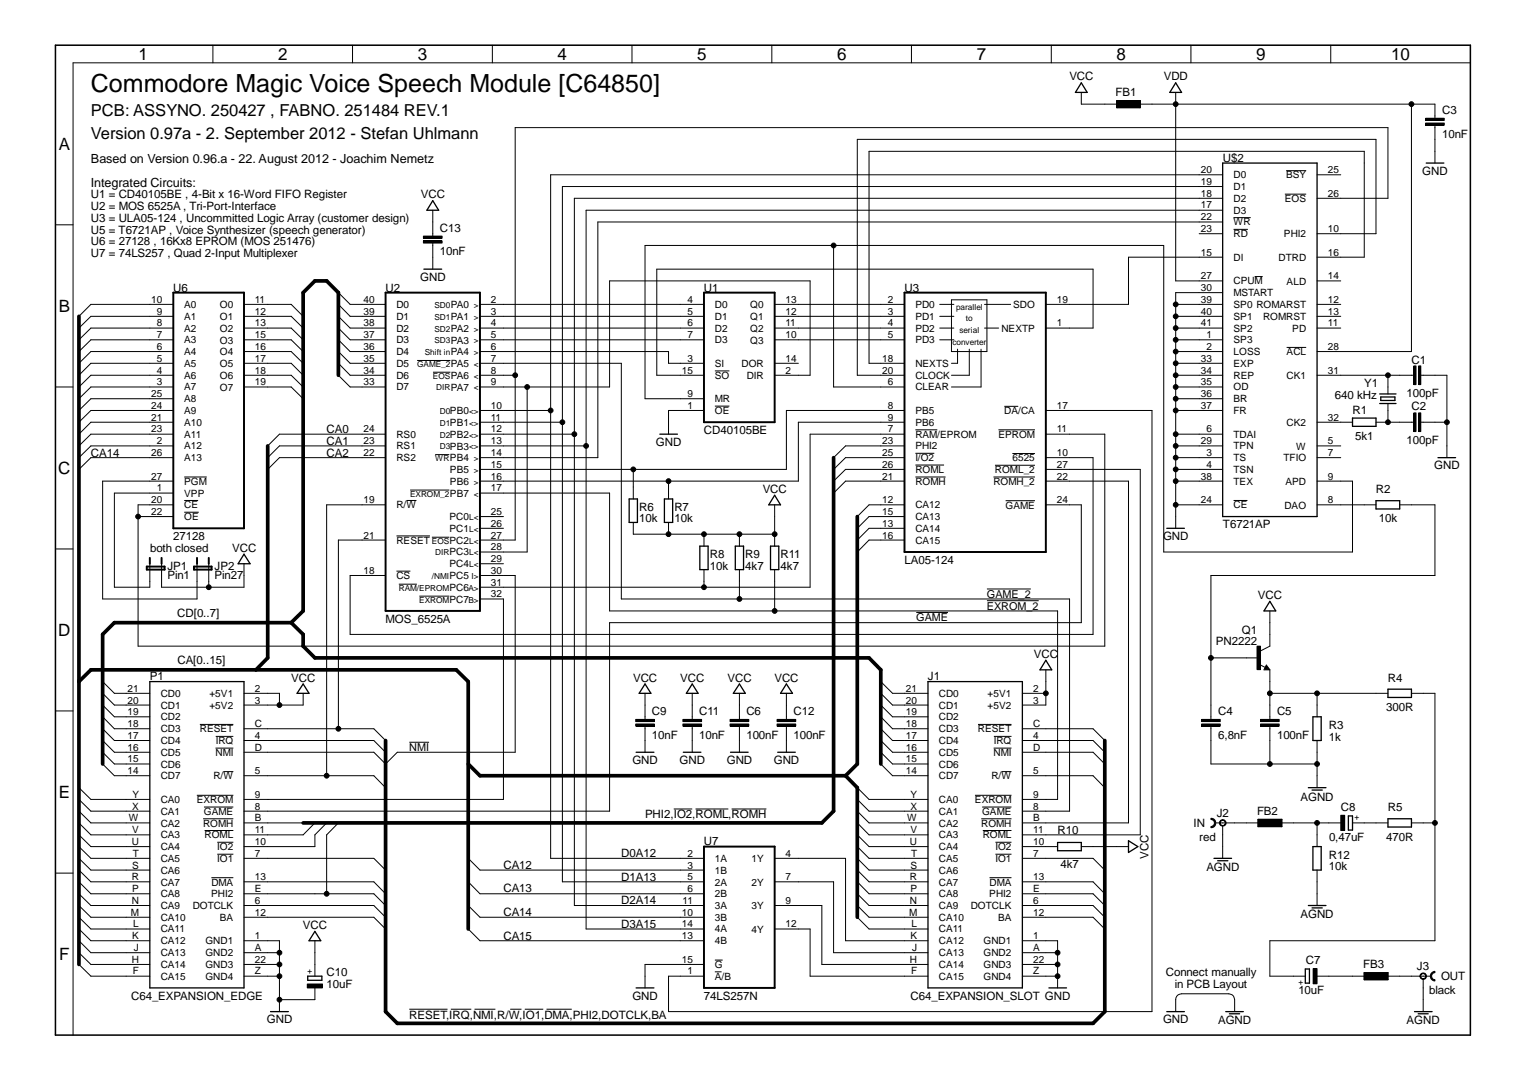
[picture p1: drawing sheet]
<svg xmlns="http://www.w3.org/2000/svg" width="297mm" height="210mm" viewBox="0 0 297 210" stroke-linecap="round" stroke-linejoin="round" font-family="sans-serif">
<g fill="none" stroke="#000" stroke-width=".19">
<path d="M41.4 8.8v3.4M68.6 8.8v3.4M95.8 8.8v3.4M123 8.8v3.4M150.2 8.8v3.4M177.4 8.8v3.4M204.6 8.8v3.4M210.5 18v2.3h6.9M217.4 19.6h4.6v1.4h-4.6zM228.9 18v36.7h9.1M231.8 8.8v3.4M259 8.8v3.4"/>
<path d="M286.2 12.2h-272v189.3M222 20.3h57.3v2.7M238 34h-130.8v133.1h29.8M238 36.3h-128.5v135.4h27.5M238 38.6h-126.2v137.7h25.2M250.1 37.8h4.2M250.4 33.2h3.9M256.4 38.6h13.8v-13.7h-169.9v80.3h-6.9M256.4 34h4.6M274.7 20.3v48.2h-18.3M277.5 24h3.6v.4h-3.6zM277.5 23h3.6v.5h-3.6z"/>
<path d="M279.3 24.4v7.3M10.8 43.8h3.4M33.7 59.3h-16l-2.3 2.3M47.5 59.3h9.2l2.3 2.3M65.9 57l2.3 2.3h6.9M65.9 59.3l2.3 2.3h6.9M82.4 46.9h3.7v.4h-3.7zM82.4 46h3.7v.4h-3.7zM84.2 40.9v5.1M84.2 47.3v5.1M93.4 59.3h43.6M150.8 59.3h25.3"/>
<path d="M162.3 47.8v27.6h13.8M182.9 59.3h2.8M185.2 58.4h6.9v10.1h-6.9zM191.6 59.3h5.1M228.9 59.3h9.1M233.4 45.5h4.6M238 50.1h-18.3v9.2h-16.1M238 40.9h-123.9v140h22.9M238 43.2h-121.6v45.9h-23M238 57h-9.1v45.9M240.1 42.4h3.4M240.1 44.7h2.8"/>
<path d="M244.2 53.8h1.6M256.4 50.1h9.2v-20.6h-96.4v41.2h6.9M256.4 59.3h4.6M256.4 45.5h11.4v-18.4h-100.9v46h9.2M256.4 54.7h4.6M10.8 75.4h3.4M33.7 75.4h-16l-2.3 2.2M33.7 70.7h-16l-2.3 2.4M33.7 61.6h-16l-2.3 2.3M33.7 63.9h-16l-2.3 2.3M33.7 66.2h-16l-2.3 2.3M33.7 77.6h-16l-2.3 2.3"/>
<path d="M33.7 73.1h-16l-2.3 2.3M33.7 79.9h-16l-2.3 2.3M33.7 68.5h-16l-2.3 2.2M47.5 75.4h9.2l2.3 2.2M47.5 70.7h9.2l2.3 2.4M47.5 61.6h9.2l2.3 2.3M47.5 63.9h9.2l2.3 2.3M47.5 66.2h9.2l2.3 2.3M47.5 73.1h9.2l2.3 2.3M47.5 68.5h9.2l2.3 2.2M65.9 73.1l2.3 2.3h6.9M65.9 68.5l2.3 2.2h6.9"/>
<path d="M65.9 61.6l2.3 2.3h6.9M65.9 63.9l2.3 2.3h6.9M65.9 70.7l2.3 2.4h6.9M65.9 66.2l2.3 2.3h6.9M81.2 70.2h6.5M84.3 72.5h3.4M93.4 70.7h27.5v45.9h87.3v41.3h-9.2M93.4 68.5h36.7v2.2h6.9M93.4 61.6h43.6M93.4 63.9h43.6M93.4 66.2h43.6M93.4 73.1h6.9"/>
<path d="M93.4 79.9h13.8M102.6 75.4v32.1h-9.2M137 77.6h-11.4v-29.8h100.9v59.7h36.8v-13.8h-6.9M137 79.9h-6.9v4.6M139.1 72.2h2.9M139.1 79.1h2.9M150.8 73.1h6.9v-18.4h-39v20.7h-25.3M150.8 70.7h4.6M150.8 61.6h25.3M150.8 63.9h25.3M150.8 66.2h25.3M176.1 79.9h-23v11.5h-59.7"/>
<path d="M182.9 61.6h2.8M182.9 63.9h2.8M182.9 66.2h2.8M186.4 68v2.7h-1.2M188.7 68v5.1h-3.5M191 68v7.4h-5.8M191.6 63.9h2.8M195.5 79.1h2.7M203.6 63.9h9.2v-11.5h-85v20.7h9.2M203.6 79.9h20.6v117.1h-94.1v-6.9h6.9M228.9 75.4h9.1M228.9 70.7h9.1"/>
<path d="M228.9 61.6h9.1M228.9 63.9h9.1M228.9 66.2h9.1M228.9 77.6h9.1M228.9 73.1h9.1M228.9 79.9h9.1M228.9 68.5h9.1M250.4 67.6h3.9M256.4 61.6h4.6M256.4 63.9h4.6M256.4 73.1h18.8M270.2 73.1v3.6"/>
<path d="M270.2 78.6v3.6M275.2 71.2h.4v3.7h-.4zM276.1 71.2h.5v3.7h-.5zM276.6 73.1h5v16M33.7 82.2h-16l-2.3 2.3M33.7 84.5h-16l-2.3 2.3M33.7 86.8h-16l-2.3 2.3M33.7 89.1h-16l-2.3 2.3M33.7 93.7h-13.7v22.9h18.4v-6.8M33.7 96h-11.4v18.3h6.9v-4.5M35.9 97.5h2.7M35.9 92.9h4.4"/>
<path d="M35.9 99.7h2.8M75.1 84.5h-20.7l-2.3 2.3M75.1 86.8h-20.7l-2.3 2.3M75.1 89.1h-20.7l-2.3 2.3M75.1 98.3h-11.5v52.7M79.1 97.5h2M79.8 95.4h7.7M84.7 88.5h2.8M93.4 82.2h16.1M93.4 84.5h18.4M93.4 86.8h20.7M93.4 96h25.3v23h87.2v36.7h-6.9"/>
<path d="M123.3 91.4v5.8M130.1 93.7v3.5M150.8 98.3v8M176.1 82.2h-20.7v11.5h-62M176.1 84.5h-18.4v29.8h-64.3M176.1 86.8h-11.5l-2.3 2.3M176.1 89.1h-11.5l-2.3 2.3M176.1 91.4h-11.5l-2.3 2.3M176.1 93.7h-11.5l-2.3 2.3M176.1 98.3h-6.9l-2.3 2.3M178.2 90.6h5.6M178.2 83.7h4.3"/>
<path d="M178.2 88.3h3.7M178.2 92.9h5.9M193.4 92.9h8.1M193.7 90.6h7.8M194.3 83.7h7.2M195.7 97.5h5.8M197.1 88.3h4.4M203.6 89.1h9.2v34.4h-144.6v-11.4h6.9M203.6 84.5h11.5v41.3h-188.2v-27.5h6.8M203.6 91.4h18.4v71.2h-23M203.6 93.7h16.1v66.5h-20.7M203.6 98.3h6.9v22.9h-91.8v36.7h-71.2"/>
<path d="M228.9 84.5h9.1M228.9 86.8h9.1M228.9 89.1h9.1M228.9 91.4h9.1M228.9 93.7h9.1M228.9 98.3h9.1M240.1 97.5h2.7M256.4 82.2h6.9M256.4 86.8h4.6M256.4 89.1h4.6M256.4 98.3h11.4M267.8 82.2h7.4"/>
<path d="M272.5 98.3h6.8v13.8h-43.6v27.9M275.2 80.4h.4v3.6h-.4zM276.1 80.4h.5v3.6h-.5zM276.6 82.2h5M10.8 106.9h3.4M26.9 100.6h6.8M31.5 109.8v4.5h16v-4.5M40.6 109.8v4.5M75.1 105.2h-9.2v36.7M77.2 111.2h2.7M77.2 104.4h6.5M77.6 113.8h3.5"/>
<path d="M81.6 116.1h5.9M84.1 104.6h3.4M93.4 112.1h6.9v34.4h-23l-2.2 2.3-2.3-2.3h-25.3M93.4 100.6h4.6M93.4 102.9h4.6M93.4 109.8h4.6M93.4 116.6h4.6v39.1h-50.5M123.3 101.7v2.3h27.5M130.1 101.7v2.3M137 104v2.3M137 110.9v3.4M143.9 104v2.3"/>
<path d="M143.9 110.9v5.7M150.8 110.9v8.1M176.1 100.6h-6.9l-2.3 2.3M176.1 102.9h-6.9l-2.3 2.3M176.1 105.2h-6.9l-2.3 2.3M178.3 119.3h6.2M192.1 114.7h8.6M192.1 117h10.1M247.2 119v6.8l-1.8 .9M10.8 138.4h3.4M20 139.6l2.3 2.3h6.9M20 137.3l2.3 2.3h6.9"/>
<path d="M20 135l2.3 2.3h6.9M20 132.7l2.3 2.3h6.9M47.5 135h6.9v2.3M59 135v2.3h-11.5M125.6 135v5M134.7 135v5M143.9 135v5M153.1 135v5M171.4 139.6l2.3 2.3h6.9M171.4 137.3l2.3 2.3h6.9M171.4 135l2.3 2.3h6.9M171.4 132.7l2.3 2.3h6.9"/>
<path d="M199 135h4.6M203.6 130.4v6.9h-4.6M235.7 128.1h9.2M244.7 125.8h.7v4.6h-.7zM245.2 129.4l1.1 .6M246.5 129.5l.7 .9h-1.2zM247.2 135h23M247.2 130.4v9.6M256.4 135v4.6M274.7 135h4.6v48.2h-32.1v6.9h6.9M15.4 157.9l2.3 2.3h11.5M15.4 155.7l2.3 2.2h11.5"/>
<path d="M15.4 153.4l2.3 2.3h11.5M20 148.8l2.3 2.2h6.9M20 146.5l2.3 2.3h6.9M20 144.2l2.3 2.3h6.9M20 141.9l2.3 2.3h6.9M38.3 154.9h7.1M38.9 141.1h6.5M39.5 159.4h5.9M39.7 157.1h5.7M41.9 145.7h3.5M42 143.4h3.4M43.5 150.2h1.9"/>
<path d="M47.5 151h25.3l2.3 2.4M47.5 144.2h25.3l2.3 2.3M47.5 141.9h25.3l2.3 2.3M79.7 144.5h3.8M123.7 141h3.7v.4h-3.7zM123.7 140.1h3.7v.4h-3.7zM125.6 141.4v5.1M131.1 157.5h3.6M132.9 141h3.7v.4h-3.7zM132.9 140.1h3.7v.4h-3.7zM134.7 141.4v5.1M135.4 157.5h6.4"/>
<path d="M142.1 141h3.7v.4h-3.7zM142.1 140.1h3.7v.4h-3.7zM142.4 157.5h6.8M143.9 141.4v5.1M151.3 141h3.6v.4h-3.6zM151.3 140.1h3.6v.4h-3.6zM153.1 141.4v5.1M166.9 157.9l2.3 2.3h11.4M166.9 155.7l2.3 2.2h11.4M166.9 153.4l2.3 2.3h11.4M171.4 148.8l2.3 2.2h6.9M171.4 146.5l2.3 2.3h6.9"/>
<path d="M171.4 144.2l2.3 2.3h6.9M171.4 141.9l2.3 2.3h6.9M189.8 154.9h7.1M190.4 141.1h6.5M191 159.4h5.9M191.2 157.1h5.7M193.4 145.7h3.5M193.5 143.4h3.4M194.9 150.2h2M199 151h13.8l2.3 2.4M199 146.5h13.8l2.3 2.3M199 144.2h13.8l2.3 2.3"/>
<path d="M199 141.9h13.8l2.3 2.3M233.9 141h3.6v.4h-3.6zM233.9 140.1h3.6v.4h-3.6zM235.7 159.3a.91 .91 0 0 1 1 1 .91 .91 0 0 1-1 .9v-.2a.7 .7 0 0 0 .7-.7 .7 .7 0 0 0-.7-.7zM235.7 141.4v7.4h20.7M237.4 159.9a.66 .66 0 0 1 1.1-.1 .66 .66 0 0 1-.3 1.1 .66 .66 0 0 1-.8-.7h.1a.5 .5 0 0 1 .7-.5 .5 .5 0 0 1 .3 .8 .52 .52 0 0 1-.9 0l-.1-.3h-.1zM244.9 159.6h4.6v1.3h-4.6zM245.4 141h3.6v.4h-3.6zM245.4 140.1h3.6v.4h-3.6zM247.2 141.4v7.4M256.4 144.2v9.2M261 158.7h.7v3h-.7z"/>
<path d="M10.8 170h3.4M15.4 164.8l2.3 2.3h11.5M15.4 167.1l2.3 2.3h11.5M15.4 169.4l2.3 2.3h11.5M15.4 171.7l2.3 2.3h11.5M15.4 174l2.3 2.3h11.5M15.4 176.3l2.3 2.3h11.5M15.4 178.6l2.3 2.3h11.5M15.4 162.6l2.3 2.2h11.5M15.4 160.2l2.3 2.4h11.5M39.8 161.7h5.6M41.1 170.9h4.3"/>
<path d="M42.3 164h3.1M42.3 166.3h3.1M47.5 167.1h25.3l2.3 2.3M47.5 171.7h25.3l2.3 2.3M47.5 174h25.3l2.3 2.3M47.5 176.3h25.3l2.3 2.3M47.5 178.6h25.3l2.3 2.3M47.5 160.2h11.5M61.3 160.2l-2.3 2.4h-11.5M63.6 160.2l-2.3 2.4v2.2h-13.8M65.9 160.2l-2.3 2.4v11.4M91.1 167.1l2.3 2.3h43.6"/>
<path d="M91.1 171.7l2.3 2.3h43.6M91.1 176.3l2.3 2.3h43.6M150.8 167.1h13.8v16.1h16M150.8 171.7h11.5v13.8h18.3M150.8 176.3h9.2v11.5h20.6M166.9 164.8l2.3 2.3h11.4M166.9 167.1l2.3 2.3h11.4M166.9 169.4l2.3 2.3h11.4M166.9 171.7l2.3 2.3h11.4M166.9 174l2.3 2.3h11.4M166.9 176.3l2.3 2.3h11.4M166.9 178.6l2.3 2.3h11.4"/>
<path d="M166.9 162.6l2.3 2.2h11.4M166.9 160.2l2.3 2.4h11.4M191.3 161.7h5.6M192.6 170.9h4.3M193.8 164h3.1M193.8 166.3h3.1M199 167.1h13.8l2.3 2.3M199 171.7h13.8l2.3 2.3M199 174h13.8l2.3 2.3M199 176.3h13.8l2.3 2.3M199 178.6h13.8l2.3 2.3M199 164.8h6.9"/>
<path d="M210.5 164.8h9.2M236.6 160.2h8.3M238 160.8v6.3M249.5 160.2h11.5M256.4 160.2v4.6M256.4 169.4v6.9M263.3 160.2h6.9M274.7 160.2h4.6M15.4 187.8l2.3 2.3h11.5M15.4 180.9l2.3 2.3h11.5M15.4 185.5l2.3 2.3h11.5M15.4 183.2l2.3 2.3h11.5"/>
<path d="M47.5 190.1h6.9M47.5 183.2h6.9v13.8M47.5 187.8h6.9M47.5 185.5h6.9M59.8 191.6h3v.8h-3zM61.3 183.2v6.9M61.3 192.4v2.2h-6.9M79.7 196.5h7.4M87.8 196.5h3.9M91.1 180.9l2.3 2.3h43.6M92.4 196.5h4M99.3 196.5h2.2"/>
<path d="M102.1 196.5h3.6M106.4 196.5h4.9M137 187.8h-11.4v4.6M139.1 189.2h1.4M139.1 186.9h1.6M150.8 180.9h6.9v9.2h22.9M199 190.1h6.9M199 183.2h6.9v9.2M199 187.8h6.9M199 185.5h6.9M228.9 197v-2.4a1.12 1.12 0 0 1 1.1-1.1h9.2a1.12 1.12 0 0 1 1.1 1.1v2.4M255.6 188.6h.8v3h-.8z"/>
<path d="M256.4 190.1h9.2M265.6 189.4h4.5v1.4h-4.5zM270.2 190.1h8.2M276.5 189.7a.64 .64 0 0 1 1-.1 .64 .64 0 0 1-.2 1 .64 .64 0 0 1-.9-.5h.1a.49 .49 0 0 1 .7-.5 .49 .49 0 0 1 .2 .7 .49 .49 0 0 1-.8 0l-.1-.2h-.1zM277 190.7v6.3M278.6 189.6l.5-.5h.2v.3a.68 .68 0 0 0-.6 .7 .68 .68 0 0 0 .6 .7v.2a.93 .93 0 0 1-.7-1.4z"/>
<circle cx="228.9" cy="20.3" r=".46"/>
<circle cx="274.7" cy="20.3" r=".46"/>
<circle cx="162.3" cy="47.8" r=".46"/>
<circle cx="228.9" cy="59.3" r=".46"/>
<circle cx="100.3" cy="73.1" r=".47"/>
<circle cx="102.6" cy="75.4" r=".46"/>
<circle cx="107.2" cy="79.9" r=".46"/>
<circle cx="228.9" cy="73.1" r=".46"/>
<circle cx="228.9" cy="61.6" r=".46"/>
<circle cx="228.9" cy="75.4" r=".46"/>
<circle cx="228.9" cy="70.7" r=".46"/>
<circle cx="228.9" cy="79.9" r=".46"/>
<circle cx="228.9" cy="66.2" r=".46"/>
<circle cx="228.9" cy="63.9" r=".46"/>
<circle cx="228.9" cy="77.6" r=".46"/>
<circle cx="228.9" cy="68.5" r=".46"/>
<circle cx="270.2" cy="73.1" r=".47"/>
<circle cx="109.5" cy="82.2" r=".46"/>
<circle cx="111.8" cy="84.5" r=".46"/>
<circle cx="114.1" cy="86.8" r=".47"/>
<circle cx="123.3" cy="91.4" r=".46"/>
<circle cx="130.1" cy="93.7" r=".46"/>
<circle cx="228.9" cy="86.8" r=".46"/>
<circle cx="228.9" cy="89.1" r=".46"/>
<circle cx="228.9" cy="93.7" r=".46"/>
<circle cx="228.9" cy="84.5" r=".46"/>
<circle cx="228.9" cy="98.3" r=".46"/>
<circle cx="228.9" cy="91.4" r=".46"/>
<circle cx="270.2" cy="82.2" r=".46"/>
<circle cx="281.6" cy="82.2" r=".46"/>
<circle cx="26.9" cy="100.6" r=".47"/>
<circle cx="40.6" cy="114.3" r=".47"/>
<circle cx="130.1" cy="104" r=".46"/>
<circle cx="137" cy="114.3" r=".47"/>
<circle cx="137" cy="104" r=".46"/>
<circle cx="143.9" cy="116.6" r=".46"/>
<circle cx="143.9" cy="104" r=".46"/>
<circle cx="150.8" cy="104" r=".46"/>
<circle cx="150.8" cy="119" r=".46"/>
<circle cx="54.4" cy="137.3" r=".46"/>
<circle cx="203.6" cy="135" r=".46"/>
<circle cx="235.7" cy="128.1" r=".47"/>
<circle cx="247.2" cy="135" r=".46"/>
<circle cx="256.4" cy="135" r=".46"/>
<circle cx="63.6" cy="151" r=".46"/>
<circle cx="65.9" cy="141.9" r=".46"/>
<circle cx="247.2" cy="148.8" r=".46"/>
<circle cx="256.4" cy="148.8" r=".46"/>
<circle cx="63.6" cy="174" r=".46"/>
<circle cx="256.4" cy="160.2" r=".46"/>
<circle cx="279.3" cy="160.2" r=".46"/>
<circle cx="54.4" cy="194.6" r=".46"/>
<circle cx="54.4" cy="185.5" r=".46"/>
<circle cx="54.4" cy="187.8" r=".46"/>
<circle cx="54.4" cy="190.1" r=".46"/>
<circle cx="205.9" cy="185.5" r=".46"/>
<circle cx="205.9" cy="187.8" r=".46"/>
<circle cx="205.9" cy="190.1" r=".46"/>
</g>
<path d="M10.8 8.8h275.4v192.7h-275.4z" fill="none" stroke="#000" stroke-width=".3"/>
<g fill="none" stroke="#000" stroke-width=".25">
<path d="M210.5 16.1l1.1 1.9h-2.3zM217.4 19.6h4.6v1.4h-4.6zM228.9 16.1l1.1 1.9h-2.3zM84.2 39.1l1.2 1.8h-2.3zM238 31.7h18.4v68.9h-18.4zM277.6 31.7h3.4M82.5 52.4h3.5M268.6 76.7h3.1M268.6 78.6h3.1M268.8 77.3h2.7v.7h-2.7zM122.5 97.2h1.6v4.5h-1.6zM128.4 84.5h3.5"/>
<path d="M129.3 97.2h1.6v4.5h-1.6zM150.8 96.4l1.1 1.9h-2.3zM263.3 81.4h4.5v1.6h-4.5zM267.8 97.5h4.7v1.6h-4.7zM279.9 89.1h3.4M47.5 107.9l1.2 1.9h-2.3zM136.2 106.3h1.6v4.6h-1.6zM143.1 106.3h1.6v4.6h-1.6zM150 106.3h1.6v4.6h-1.6zM227.1 102.9h3.4M247.2 117.1l1.1 1.9h-2.3zM29.2 132.7h18.3v59.7h-18.3z"/>
<path d="M59 133.2l1.2 1.8h-2.4zM125.6 133.2l1.1 1.8h-2.3zM134.7 133.2l1.2 1.8h-2.3zM143.9 133.2l1.2 1.8h-2.4zM153.1 133.2l1.2 1.8h-2.4zM180.6 132.7h18.4v59.7h-18.4zM203.6 128.6l1.1 1.8h-2.3zM246.5 130l.1 .2h-.3l.2-.5 .5 .6h-.7M255.6 139.6h1.6v4.6h-1.6zM270.2 134.2h4.5v1.6h-4.5zM123.8 146.5h3.5M133 146.5h3.4"/>
<path d="M142.2 146.5h3.4M151.4 146.5h3.4M244.9 159.6h4.6v1.4h-4.6zM254.7 153.4h3.4M255.4 153.8h2M262.5 158.9h.8v2.7h-.8zM270.2 159.4h4.5v1.6h-4.5zM205.9 164h4.6v1.6h-4.6zM219.7 163.7l1.8 1.1-1.8 1.2zM236.3 167.1h3.4M237 167.6h2M254.7 176.3h3.4"/>
<path d="M255.4 176.8h2M255.6 164.8h1.6v4.6h-1.6zM52.7 197h3.4M59.9 190.1h2.8v.8h-2.8zM61.3 181.4l1.1 1.8h-2.2zM123.8 192.4h3.5M204.2 192.4h3.4M227.1 197h3.4M238.6 197h3.4M239.3 197.4h2M254.1 188.7h.8v2.7h-.8zM265.6 189.4h4.6v1.4h-4.6z"/>
<path d="M275.3 197h3.5M276.1 197.4h1.9"/>
</g>
<path d="M33.7 57h13.8v45.9h-13.8zM75.1 57h18.3v62h-18.3zM137 57h13.8v25.2h-13.8zM176.1 57h27.5v50.5h-27.5zM28.6 110.3h3.4v.6h-3.4zM29.2 108.6v1.2M31.5 108.6v1.2M37.8 110.3h3.4v.6h-3.4zM38.4 108.6v1.2M40.6 108.6v1.2M137 164.8h13.8v27.6h-13.8z" fill="none" stroke="#000" stroke-width=".38"/>
<g fill="#000">
<path d="M217.4 19.6h4.6v1.4h-4.6z" fill-rule="evenodd"/>
<path d="M244.7 125.8h.7v4.6h-.7z" fill-rule="evenodd"/>
<path d="M244.9 159.6h4.6v1.3h-4.6z" fill-rule="evenodd"/>
<path d="M261 158.7h.7v3h-.7z" fill-rule="evenodd"/>
<path d="M235.7 159.3a.91 .91 0 0 1 1 1 .91 .91 0 0 1-1 .9v-.2a.7 .7 0 0 0 .7-.7 .7 .7 0 0 0-.7-.7z" fill-rule="evenodd"/>
<path d="M237.4 159.9a.66 .66 0 0 1 1.1-.1 .66 .66 0 0 1-.3 1.1 .66 .66 0 0 1-.8-.7h.1a.5 .5 0 0 1 .7-.5 .5 .5 0 0 1 .3 .8 .52 .52 0 0 1-.9 0l-.1-.3h-.1z" fill-rule="evenodd"/>
<path d="M59.8 191.6h3v.8h-3z" fill-rule="evenodd"/>
<path d="M255.6 188.6h.8v3h-.8z" fill-rule="evenodd"/>
<path d="M265.6 189.4h4.5v1.4h-4.5z" fill-rule="evenodd"/>
<path d="M276.5 189.7a.64 .64 0 0 1 1-.1 .64 .64 0 0 1-.2 1 .64 .64 0 0 1-.9-.5h.1a.49 .49 0 0 1 .7-.5 .49 .49 0 0 1 .2 .7 .49 .49 0 0 1-.8 0l-.1-.2h-.1z" fill-rule="evenodd"/>
<path d="M278.6 189.6l.5-.5h.2v.3a.68 .68 0 0 0-.6 .7 .68 .68 0 0 0 .6 .7v.2a.93 .93 0 0 1-.7-1.4z" fill-rule="evenodd"/>
<circle cx="228.9" cy="20.3" r=".46"/>
<circle cx="274.7" cy="20.3" r=".46"/>
<circle cx="162.3" cy="47.8" r=".46"/>
<circle cx="228.9" cy="59.3" r=".46"/>
<circle cx="100.3" cy="73.1" r=".47"/>
<circle cx="102.6" cy="75.4" r=".46"/>
<circle cx="107.2" cy="79.9" r=".46"/>
<circle cx="228.9" cy="73.1" r=".46"/>
<circle cx="228.9" cy="61.6" r=".46"/>
<circle cx="228.9" cy="75.4" r=".46"/>
<circle cx="228.9" cy="70.7" r=".46"/>
<circle cx="228.9" cy="79.9" r=".46"/>
<circle cx="228.9" cy="66.2" r=".46"/>
<circle cx="228.9" cy="63.9" r=".46"/>
<circle cx="228.9" cy="77.6" r=".46"/>
<circle cx="228.9" cy="68.5" r=".46"/>
<circle cx="270.2" cy="73.1" r=".47"/>
<circle cx="109.5" cy="82.2" r=".46"/>
<circle cx="111.8" cy="84.5" r=".46"/>
<circle cx="114.1" cy="86.8" r=".47"/>
<circle cx="123.3" cy="91.4" r=".46"/>
<circle cx="130.1" cy="93.7" r=".46"/>
<circle cx="228.9" cy="86.8" r=".46"/>
<circle cx="228.9" cy="89.1" r=".46"/>
<circle cx="228.9" cy="93.7" r=".46"/>
<circle cx="228.9" cy="84.5" r=".46"/>
<circle cx="228.9" cy="98.3" r=".46"/>
<circle cx="228.9" cy="91.4" r=".46"/>
<circle cx="270.2" cy="82.2" r=".46"/>
<circle cx="281.6" cy="82.2" r=".46"/>
<circle cx="26.9" cy="100.6" r=".47"/>
<circle cx="40.6" cy="114.3" r=".47"/>
<circle cx="130.1" cy="104" r=".46"/>
<circle cx="137" cy="114.3" r=".47"/>
<circle cx="137" cy="104" r=".46"/>
<circle cx="143.9" cy="116.6" r=".46"/>
<circle cx="143.9" cy="104" r=".46"/>
<circle cx="150.8" cy="104" r=".46"/>
<circle cx="150.8" cy="119" r=".46"/>
<circle cx="54.4" cy="137.3" r=".46"/>
<circle cx="203.6" cy="135" r=".46"/>
<circle cx="235.7" cy="128.1" r=".47"/>
<circle cx="247.2" cy="135" r=".46"/>
<circle cx="256.4" cy="135" r=".46"/>
<circle cx="63.6" cy="151" r=".46"/>
<circle cx="65.9" cy="141.9" r=".46"/>
<circle cx="247.2" cy="148.8" r=".46"/>
<circle cx="256.4" cy="148.8" r=".46"/>
<circle cx="63.6" cy="174" r=".46"/>
<circle cx="256.4" cy="160.2" r=".46"/>
<circle cx="279.3" cy="160.2" r=".46"/>
<circle cx="54.4" cy="194.6" r=".46"/>
<circle cx="54.4" cy="185.5" r=".46"/>
<circle cx="54.4" cy="187.8" r=".46"/>
<circle cx="54.4" cy="190.1" r=".46"/>
<circle cx="205.9" cy="185.5" r=".46"/>
<circle cx="205.9" cy="187.8" r=".46"/>
<circle cx="205.9" cy="190.1" r=".46"/>
</g>
<g fill="none" stroke="#000" stroke-width=".42">
<path d="M277.5 24.2h3.6M277.5 23.2h3.6M82.4 47.1h3.7M82.4 46.2h3.7M275.4 71.2v3.7M276.3 71.2v3.7M275.4 80.4v3.6M276.3 80.4v3.6M123.7 141.2h3.7M123.7 140.3h3.7M132.9 141.2h3.7M132.9 140.3h3.7"/>
<path d="M142.1 141.2h3.7M142.1 140.3h3.7M151.3 141.2h3.6M151.3 140.3h3.6M233.9 141.2h3.6M233.9 140.3h3.6M245.4 141.2h3.6M245.4 140.3h3.6"/>
</g>
<path d="M15.4 61.6v126.2M65.9 73.1v-16.1l-2.3-2.3h-2.3l-2.3 2.3v62l-2.3 2.2M52.1 86.8v41.3l-2.3 2.3M162.3 89.1v68.8l-2.3 2.3h-101M166.9 100.6v48.2l-2.3 2.2M15.4 132.7l2.3-2.3h71.1l2.3 2.3v48.2M56.7 121.2l2.3 2.3v2.3l2.3 2.3h107.9l2.2 2.3v18.4M56.7 121.2h-34.4l-2.3 2.3v25.3M75.1 144.2v52.8l2.2 2.3h135.5l2.3-2.3v-52.8M91.1 148.8l2.3 2.2h71.2M164.6 151l2.3 2.4v25.2" fill="none" stroke="#000" stroke-width=".72"/>
<text font-size="4.9" x="17.7" y="18">Commodore Magic Voice Speech Module [C64850]</text>
<g font-size="3.3">
<text x="27" y="11.7">1</text>
<text x="54.1" y="11.7">2</text>
<text x="81.4" y="11.7">3</text>
<text x="108.5" y="11.7">4</text>
<text x="135.7" y="11.7">5</text>
<text x="162.9" y="11.7">6</text>
<text x="190.1" y="11.7">7</text>
<text x="217.3" y="11.7">8</text>
<text x="244.5" y="11.7">9</text>
<text x="270.8" y="11.7">10</text>
<text x="11.4" y="29.2">A</text>
<text x="11.4" y="60.7">B</text>
<text x="11.3" y="92.3">C</text>
<text x="11.3" y="123.9">D</text>
<text x="11.4" y="155.4">E</text>
<text x="11.5" y="186.9">F</text>
</g>
<g font-size="3.2">
<text x="17.7" y="22.6">PCB: ASSYNO. 250427 , FABNO. 251484 REV.1</text>
<text x="17.7" y="27.1">Version 0.97a - 2. September 2012 - Stefan Uhlmann</text>
</g>
<g font-size="2.5">
<text x="17.7" y="31.7">Based on Version 0.96.a - 22. August 2012 - Joachim Nemetz</text>
<text x="17.7" y="36.3">Integrated Circuits:</text>
</g>
<g font-size="2.2">
<text x="208.1" y="15.7">VCC</text>
<text x="226.5" y="15.7">VDD</text>
<text x="217.1" y="18.7">FB1</text>
<text x="280.7" y="22.2">C3</text>
<text x="280.7" y="26.8">10nF</text>
<text x="238" y="31.5">U$2</text>
<text x="276.9" y="34">GND</text>
<text x="17.7" y="40.9">U2 = MOS 6525A , Tri-Port-Interface</text>
<text x="17.7" y="38.6">U1 = CD40105BE , 4-Bit x 16-Word FIFO Register</text>
<text x="81.9" y="38.6">VCC</text>
<text x="17.7" y="47.8">U6 = 27128 , 16Kx8 EPROM (MOS 251476)</text>
<text x="17.7" y="43.2">U3 = ULA05-124 , Uncommitted Logic Array (customer design)</text>
<text x="17.7" y="45.5">U5 = T6721AP , Voice Synthesizer (speech generator)</text>
<text x="85.6" y="45.2">C13</text>
<text x="17.7" y="50.1">U7 = 74LS257 , Quad 2-Input Multiplexer</text>
<text x="85.6" y="49.7">10nF</text>
<text x="33.7" y="56.8">U6</text>
<text x="75.1" y="56.8">U2</text>
<text x="81.8" y="54.7">GND</text>
<text x="137" y="56.8">U1</text>
<text x="176.1" y="56.8">U3</text>
<text x="274.7" y="70.9">C1</text>
<text x="259.8" y="77.6">640 kHz</text>
<text x="265.6" y="75.4">Y1</text>
<text x="273.8" y="77.3">100pF</text>
<text x="263.3" y="80.6">R1</text>
<text x="274.7" y="79.8">C2</text>
<text x="17.7" y="88.9">CA14</text>
<text x="63.6" y="84.3">CA0</text>
<text x="63.6" y="86.6">CA1</text>
<text x="63.6" y="88.9">CA2</text>
<text x="127.7" y="86.8">GND</text>
<text x="137" y="84.5">CD40105BE</text>
<text x="263.8" y="85.7">5k1</text>
<text x="273.8" y="86.5">100pF</text>
<text x="279.2" y="91.4">GND</text>
<text x="124.4" y="101.7">10k</text>
<text x="124.4" y="99.4">R6</text>
<text x="131.3" y="101.7">10k</text>
<text x="131.3" y="99.4">R7</text>
<text x="148.5" y="96">VCC</text>
<text x="267.8" y="96">R2</text>
<text x="268.4" y="101.7">10k</text>
<text x="29.2" y="107.5">both closed</text>
<text x="33.7" y="105.2">27128</text>
<text x="45.2" y="107.5">VCC</text>
<text x="226.4" y="105.2">GND</text>
<text x="238" y="102.9">T6721AP</text>
<text x="32.6" y="112.7">Pin1</text>
<text x="32.6" y="110.9">JP1</text>
<text x="41.8" y="112.7">Pin27</text>
<text x="41.8" y="110.9">JP2</text>
<text x="138.2" y="110.9">10k</text>
<text x="138.2" y="108.6">R8</text>
<text x="145.1" y="110.9">4k7</text>
<text x="145.1" y="108.6">R9</text>
<text x="151.9" y="110.9">4k7</text>
<text x="151.9" y="108.6">R11</text>
<text x="176.1" y="109.8">LA05-124</text>
<text x="244.9" y="116.6">VCC</text>
<text x="34.5" y="120.1">CD[0..7]</text>
<text x="75.1" y="121.2">MOS_6525A</text>
<text x="236.7" y="125.6">PN2222</text>
<text x="241.7" y="123.5">Q1</text>
<text x="34.5" y="129.3">CA[0..15]</text>
<text x="201.2" y="128.1">VCC</text>
<text x="29.2" y="132.5">P1</text>
<text x="56.7" y="132.7">VCC</text>
<text x="123.2" y="132.7">VCC</text>
<text x="132.4" y="132.7">VCC</text>
<text x="141.6" y="132.7">VCC</text>
<text x="150.7" y="132.7">VCC</text>
<text x="180.6" y="132.5">J1</text>
<text x="270.2" y="132.7">R4</text>
<text x="126.9" y="139.2">C9</text>
<text x="126.9" y="143.8">10nF</text>
<text x="136.1" y="139.2">C11</text>
<text x="136.1" y="143.8">10nF</text>
<text x="145.3" y="139.2">C6</text>
<text x="145.3" y="143.8">100nF</text>
<text x="154.5" y="139.2">C12</text>
<text x="154.5" y="143.8">100nF</text>
<text x="237.1" y="143.8">6,8nF</text>
<text x="237.1" y="139.2">C4</text>
<text x="248.6" y="143.8">100nF</text>
<text x="248.6" y="139.2">C5</text>
<text x="258.7" y="141.9">R3</text>
<text x="269.8" y="138.4">300R</text>
<text x="123.1" y="148.8">GND</text>
<text x="132.3" y="148.8">GND</text>
<text x="141.5" y="148.8">GND</text>
<text x="150.6" y="148.8">GND</text>
<text x="258.7" y="144.2">1k</text>
<text x="253.1" y="155.9">AGND</text>
<text x="125.6" y="159.3">PHI2,IO2,ROML,ROMH</text>
<text x="232.3" y="161">IN</text>
<text x="236.9" y="159.1">J2</text>
<text x="244.7" y="158.7">FB2</text>
<text x="261" y="157.9">C8</text>
<text x="270.2" y="158">R5</text>
<text x="120.9" y="166.9">D0A12</text>
<text x="137" y="164.6">U7</text>
<text x="205.9" y="162.3">R10</text>
<text x="223.6" y="167.2" transform="rotate(-90 223.6 167.2)">VCC</text>
<text x="233.4" y="163.7">red</text>
<text x="258.7" y="167.2">R12</text>
<text x="258.7" y="163.7">0,47uF</text>
<text x="269.8" y="163.7">470R</text>
<text x="98" y="169.2">CA12</text>
<text x="98" y="173.8">CA13</text>
<text x="120.9" y="171.5">D1A13</text>
<text x="206.4" y="169">4k7</text>
<text x="234.8" y="169.7">AGND</text>
<text x="258.7" y="169.4">10k</text>
<text x="98" y="178.4">CA14</text>
<text x="120.9" y="176.1">D2A14</text>
<text x="253.1" y="178.8">AGND</text>
<text x="59" y="180.9">VCC</text>
<text x="98" y="183">CA15</text>
<text x="120.9" y="180.7">D3A15</text>
<text x="63.6" y="190.1">C10</text>
<text x="226.9" y="190.1">Connect manually</text>
<text x="254.2" y="187.8">C7</text>
<text x="265.3" y="188.5">FB3</text>
<text x="275.8" y="188.9">J3</text>
<text x="280.5" y="190.9">OUT</text>
<text x="25.5" y="194.6">C64_EXPANSION_EDGE</text>
<text x="63.6" y="192.4">10uF</text>
<text x="123.1" y="194.6">GND</text>
<text x="137" y="194.6">74LS257N</text>
<text x="177.2" y="194.6">C64_EXPANSION_SLOT GND</text>
<text x="228.7" y="192.4">in PCB Layout</text>
<text x="252.7" y="193.5">10uF</text>
<text x="278.2" y="193.5">black</text>
<text x="51.9" y="199.3">GND</text>
<text x="79.7" y="198.3">RESET,IRQ,NMI,R/W,IO1,DMA,PHI2,DOTCLK,BA</text>
<text x="226.4" y="199.3">GND</text>
<text x="237.1" y="199.5">AGND</text>
<text x="273.8" y="199.5">AGND</text>
</g>
<g font-size="2.1">
<text x="192.1" y="116.4">GAME_2</text>
<text x="192.1" y="118.7">EXROM_2</text>
<text x="178.3" y="121">GAME</text>
<text x="79.7" y="146.3">NMI</text>
</g>
<g font-size="1.9">
<text x="233.7" y="33.7">20</text>
<text x="240.1" y="34.7">D0</text>
<text x="250.4" y="34.8">BSY</text>
<text x="258.5" y="33.7">25</text>
<text x="233.7" y="36">19</text>
<text x="233.7" y="38.3">18</text>
<text x="233.7" y="40.6">17</text>
<text x="240.1" y="37">D1</text>
<text x="240.1" y="39.3">D2</text>
<text x="240.1" y="41.6">D3</text>
<text x="250.1" y="39.3">EOS</text>
<text x="258.5" y="38.3">26</text>
<text x="233.7" y="42.9">22</text>
<text x="233.7" y="45.2">23</text>
<text x="240.1" y="43.9">WR</text>
<text x="240.1" y="46.2">RD</text>
<text x="249.9" y="46.2">PHI2</text>
<text x="258.5" y="45.2">10</text>
<text x="233.7" y="49.8">15</text>
<text x="240.1" y="50.8">DI</text>
<text x="248.9" y="50.8">DTRD</text>
<text x="258.5" y="49.8">16</text>
<text x="29.4" y="59">10</text>
<text x="35.9" y="60">A0</text>
<text x="42.8" y="60">O0</text>
<text x="49.6" y="59">11</text>
<text x="70.7" y="59">40</text>
<text x="77.2" y="60">D0</text>
<text x="87.8" y="60">PA0</text>
<text x="95.5" y="59">2</text>
<text x="133.8" y="59">4</text>
<text x="139.1" y="60">D0</text>
<text x="146" y="60">Q0</text>
<text x="152.9" y="59">13</text>
<text x="172.8" y="59">2</text>
<text x="178.2" y="60">PD0</text>
<text x="197.2" y="60">SDO</text>
<text x="205.7" y="59">19</text>
<text x="233.7" y="59">39</text>
<text x="233.7" y="56.7">30</text>
<text x="233.7" y="54.4">27</text>
<text x="240.1" y="55.4">CPUM</text>
<text x="240.1" y="60">SP0 ROMARST</text>
<text x="240.1" y="57.7">MSTART</text>
<text x="250.4" y="55.4">ALD</text>
<text x="258.5" y="59">12</text>
<text x="258.5" y="54.4">14</text>
<text x="30.5" y="65.8">7</text>
<text x="30.5" y="63.5">8</text>
<text x="30.5" y="61.3">9</text>
<text x="35.9" y="64.6">A2</text>
<text x="35.9" y="62.3">A1</text>
<text x="42.8" y="62.3">O1</text>
<text x="42.8" y="64.6">O2</text>
<text x="49.6" y="61.3">12</text>
<text x="49.6" y="63.5">13</text>
<text x="49.6" y="65.8">15</text>
<text x="70.7" y="61.3">39</text>
<text x="70.7" y="63.5">38</text>
<text x="70.7" y="65.8">37</text>
<text x="77.2" y="62.3">D1</text>
<text x="77.2" y="64.6">D2</text>
<text x="87.8" y="62.3">PA1</text>
<text x="87.8" y="64.6">PA2</text>
<text x="95.5" y="61.3">3</text>
<text x="95.5" y="63.5">4</text>
<text x="95.5" y="65.8">5</text>
<text x="133.8" y="61.3">5</text>
<text x="133.8" y="63.5">6</text>
<text x="133.8" y="65.8">7</text>
<text x="139.1" y="62.3">D1</text>
<text x="139.1" y="64.6">D2</text>
<text x="146" y="64.6">Q2</text>
<text x="146" y="62.3">Q1</text>
<text x="152.9" y="65.8">10</text>
<text x="152.9" y="63.5">11</text>
<text x="152.9" y="61.3">12</text>
<text x="172.8" y="65.8">5</text>
<text x="172.8" y="61.3">3</text>
<text x="172.8" y="63.5">4</text>
<text x="178.2" y="62.3">PD1</text>
<text x="178.2" y="64.6">PD2</text>
<text x="194.9" y="64.6">NEXTP</text>
<text x="205.7" y="63.5">1</text>
<text x="233.7" y="61.3">40</text>
<text x="233.7" y="63.5">41</text>
<text x="234.8" y="65.8">1</text>
<text x="240.1" y="62.3">SP1</text>
<text x="240.1" y="64.6">SP2</text>
<text x="245.9" y="62.3">ROMRST</text>
<text x="251.5" y="64.6">PD</text>
<text x="258.5" y="63.5">11</text>
<text x="258.5" y="61.3">13</text>
<text x="30.5" y="70.4">5</text>
<text x="30.5" y="68.2">6</text>
<text x="35.9" y="71.5">A5</text>
<text x="35.9" y="69.1">A4</text>
<text x="35.9" y="66.8">A3</text>
<text x="42.8" y="66.9">O3</text>
<text x="42.8" y="69.2">O4</text>
<text x="42.8" y="71.5">O5</text>
<text x="49.6" y="68.2">16</text>
<text x="49.6" y="70.4">17</text>
<text x="70.7" y="68.2">36</text>
<text x="70.7" y="70.4">35</text>
<text x="77.2" y="66.8">D3</text>
<text x="77.2" y="69.1">D4</text>
<text x="77.2" y="71.5">D5</text>
<text x="87.8" y="66.9">PA3</text>
<text x="87.8" y="69.2">PA4</text>
<text x="87.8" y="71.5">PA5</text>
<text x="95.5" y="68.2">6</text>
<text x="95.5" y="70.4">7</text>
<text x="133.8" y="70.4">3</text>
<text x="139.1" y="71.5">SI</text>
<text x="139.1" y="66.8">D3</text>
<text x="144.4" y="71.5">DOR</text>
<text x="146" y="66.9">Q3</text>
<text x="152.9" y="70.4">14</text>
<text x="171.7" y="70.4">18</text>
<text x="178.2" y="71.5">NEXTS</text>
<text x="178.2" y="66.8">PD3</text>
<text x="233.7" y="70.4">33</text>
<text x="234.8" y="68.2">2</text>
<text x="240.1" y="66.8">SP3</text>
<text x="240.1" y="69.1">LOSS</text>
<text x="240.1" y="71.5">EXP</text>
<text x="250.4" y="69.2">ACL</text>
<text x="258.5" y="68.2">28</text>
<text x="29.4" y="77.3">25</text>
<text x="30.5" y="75">3</text>
<text x="30.5" y="72.7">4</text>
<text x="35.9" y="76">A7</text>
<text x="35.9" y="73.7">A6</text>
<text x="42.8" y="73.7">O6</text>
<text x="42.8" y="76.1">O7</text>
<text x="49.6" y="72.7">18</text>
<text x="49.6" y="75">19</text>
<text x="70.7" y="72.7">34</text>
<text x="70.7" y="75">33</text>
<text x="77.2" y="73.7">D6</text>
<text x="77.2" y="76">D7</text>
<text x="87.8" y="73.7">PA6</text>
<text x="87.8" y="76.1">PA7</text>
<text x="95.5" y="72.7">8</text>
<text x="95.5" y="75">9</text>
<text x="132.7" y="72.7">15</text>
<text x="133.8" y="77.3">9</text>
<text x="139.1" y="73.7">SO</text>
<text x="145.4" y="73.7">DIR</text>
<text x="152.9" y="72.7">2</text>
<text x="171.7" y="72.7">20</text>
<text x="172.8" y="75">6</text>
<text x="178.2" y="76">CLEAR</text>
<text x="178.2" y="73.7">CLOCK</text>
<text x="233.7" y="72.7">34</text>
<text x="233.7" y="75">35</text>
<text x="233.7" y="77.3">36</text>
<text x="240.1" y="73.7">REP</text>
<text x="240.1" y="76">OD</text>
<text x="250.4" y="73.7">CK1</text>
<text x="258.5" y="72.7">31</text>
<text x="29.4" y="81.9">21</text>
<text x="29.4" y="79.6">24</text>
<text x="35.9" y="82.9">A10</text>
<text x="35.9" y="80.6">A9</text>
<text x="35.9" y="78.3">A8</text>
<text x="87.6" y="80.6">PB0</text>
<text x="87.6" y="82.9">PB1</text>
<text x="95.5" y="79.6">10</text>
<text x="95.5" y="81.9">11</text>
<text x="133.8" y="79.6">1</text>
<text x="139.1" y="80.6">OE</text>
<text x="139.1" y="78.3">MR</text>
<text x="172.8" y="81.9">9</text>
<text x="172.8" y="79.6">8</text>
<text x="178.2" y="82.9">PB6</text>
<text x="178.2" y="80.6">PB5</text>
<text x="195.5" y="80.6">DA/CA</text>
<text x="205.7" y="79.6">17</text>
<text x="233.7" y="79.6">37</text>
<text x="240.1" y="78.3">BR</text>
<text x="240.1" y="80.6">FR</text>
<text x="250.4" y="82.9">CK2</text>
<text x="258.5" y="81.9">32</text>
<text x="29.4" y="84.2">23</text>
<text x="29.4" y="88.8">26</text>
<text x="30.5" y="86.5">2</text>
<text x="35.9" y="85.2">A11</text>
<text x="35.9" y="89.8">A13</text>
<text x="35.9" y="87.5">A12</text>
<text x="70.7" y="84.2">24</text>
<text x="70.7" y="86.5">23</text>
<text x="70.7" y="88.8">22</text>
<text x="77.2" y="85.2">RS0</text>
<text x="77.2" y="87.5">RS1</text>
<text x="77.2" y="89.8">RS2</text>
<text x="87.6" y="85.2">PB2</text>
<text x="87.6" y="87.5">PB3</text>
<text x="87.6" y="89.8">PB4</text>
<text x="95.5" y="84.2">12</text>
<text x="95.5" y="86.5">13</text>
<text x="95.5" y="88.8">14</text>
<text x="171.7" y="86.5">23</text>
<text x="171.7" y="88.8">25</text>
<text x="172.8" y="84.2">7</text>
<text x="178.2" y="87.5">PHI2</text>
<text x="178.2" y="89.8">I/O2</text>
<text x="178.2" y="85.2">RAM/EPROM</text>
<text x="194.3" y="85.2">EPROM</text>
<text x="197.1" y="89.8">6525</text>
<text x="205.7" y="88.8">10</text>
<text x="205.7" y="84.2">11</text>
<text x="233.7" y="86.5">29</text>
<text x="234.8" y="88.8">3</text>
<text x="234.8" y="84.2">6</text>
<text x="240.1" y="89.8">TS</text>
<text x="240.1" y="87.5">TPN</text>
<text x="240.1" y="85.2">TDAI</text>
<text x="249.8" y="89.8">TFIO</text>
<text x="252.3" y="87.5">W</text>
<text x="258.5" y="86.5">5</text>
<text x="258.5" y="88.8">7</text>
<text x="29.4" y="93.4">27</text>
<text x="30.5" y="95.7">1</text>
<text x="35.9" y="94.4">PGM</text>
<text x="87.6" y="92.1">PB5</text>
<text x="87.6" y="94.4">PB6</text>
<text x="95.5" y="91.1">15</text>
<text x="95.5" y="93.4">16</text>
<text x="95.5" y="95.7">17</text>
<text x="171.7" y="91.1">26</text>
<text x="171.7" y="93.4">21</text>
<text x="178.2" y="94.4">ROMH</text>
<text x="178.2" y="92.1">ROML</text>
<text x="193.4" y="94.4">ROMH_2</text>
<text x="193.7" y="92.1">ROML_2</text>
<text x="205.7" y="91.1">27</text>
<text x="205.7" y="93.4">22</text>
<text x="233.7" y="93.4">38</text>
<text x="234.8" y="91.1">4</text>
<text x="240.1" y="92.1">TSN</text>
<text x="240.1" y="94.4">TEX</text>
<text x="250.2" y="94.4">APD</text>
<text x="258.5" y="93.4">9</text>
<text x="29.4" y="98">20</text>
<text x="29.4" y="100.2">22</text>
<text x="35.9" y="101.3">OE</text>
<text x="35.9" y="96.7">VPP</text>
<text x="35.9" y="99">CE</text>
<text x="70.7" y="98">19</text>
<text x="77.2" y="99">R/W</text>
<text x="87.5" y="101.3">PC0</text>
<text x="87.6" y="96.7">PB7</text>
<text x="95.5" y="100.2">25</text>
<text x="171.7" y="100.2">15</text>
<text x="171.7" y="98">12</text>
<text x="178.2" y="101.3">CA13</text>
<text x="178.2" y="99">CA12</text>
<text x="195.7" y="99">GAME</text>
<text x="205.7" y="98">24</text>
<text x="233.7" y="98">24</text>
<text x="240.1" y="99">CE</text>
<text x="250" y="99">DAO</text>
<text x="258.5" y="98">8</text>
<text x="70.7" y="104.9">21</text>
<text x="77.2" y="105.9">RESET</text>
<text x="87.5" y="103.6">PC1</text>
<text x="87.5" y="105.9">PC2</text>
<text x="95.5" y="102.6">26</text>
<text x="95.5" y="104.9">27</text>
<text x="95.5" y="107.1">28</text>
<text x="171.7" y="102.6">13</text>
<text x="171.7" y="104.9">16</text>
<text x="178.2" y="103.5">CA14</text>
<text x="178.2" y="105.9">CA15</text>
<text x="70.7" y="111.7">18</text>
<text x="77.2" y="112.7">CS</text>
<text x="87.5" y="108.2">PC3</text>
<text x="87.5" y="110.5">PC4</text>
<text x="87.5" y="112.8">PC5</text>
<text x="95.5" y="109.4">29</text>
<text x="95.5" y="111.7">30</text>
<text x="87.5" y="115.1">PC6</text>
<text x="87.5" y="117.3">PC7</text>
<text x="95.5" y="114">31</text>
<text x="95.5" y="116.3">32</text>
<text x="24.8" y="137">20</text>
<text x="24.8" y="134.7">21</text>
<text x="31.3" y="135.7">CD0</text>
<text x="40.8" y="135.7">+5V1</text>
<text x="49.6" y="134.7">2</text>
<text x="49.6" y="137">3</text>
<text x="176.3" y="137">20</text>
<text x="176.3" y="134.7">21</text>
<text x="182.7" y="135.7">CD0</text>
<text x="192.2" y="135.7">+5V1</text>
<text x="201.1" y="134.7">2</text>
<text x="201.1" y="137">3</text>
<text x="24.8" y="143.8">17</text>
<text x="24.8" y="141.6">18</text>
<text x="24.8" y="139.3">19</text>
<text x="31.3" y="142.6">CD3</text>
<text x="31.3" y="140.3">CD2</text>
<text x="31.3" y="138">CD1</text>
<text x="38.9" y="142.6">RESET</text>
<text x="40.8" y="138">+5V2</text>
<text x="49.6" y="141.6">C</text>
<text x="49.6" y="143.8">4</text>
<text x="176.3" y="143.8">17</text>
<text x="176.3" y="141.6">18</text>
<text x="176.3" y="139.3">19</text>
<text x="182.7" y="142.6">CD3</text>
<text x="182.7" y="140.3">CD2</text>
<text x="182.7" y="138">CD1</text>
<text x="190.4" y="142.6">RESET</text>
<text x="192.2" y="138">+5V2</text>
<text x="201.1" y="141.6">C</text>
<text x="201.1" y="143.8">4</text>
<text x="24.8" y="148.5">15</text>
<text x="24.8" y="146.2">16</text>
<text x="31.3" y="149.5">CD6</text>
<text x="31.3" y="147.2">CD5</text>
<text x="31.3" y="144.9">CD4</text>
<text x="41.9" y="147.2">NMI</text>
<text x="42" y="144.9">IRQ</text>
<text x="49.6" y="146.2">D</text>
<text x="176.3" y="148.5">15</text>
<text x="176.3" y="146.2">16</text>
<text x="182.7" y="149.5">CD6</text>
<text x="182.7" y="147.2">CD5</text>
<text x="182.7" y="144.9">CD4</text>
<text x="193.4" y="147.2">NMI</text>
<text x="193.5" y="144.9">IRQ</text>
<text x="201.1" y="146.2">D</text>
<text x="24.8" y="150.7">14</text>
<text x="25.8" y="155.3">Y</text>
<text x="31.3" y="151.8">CD7</text>
<text x="41.5" y="151.8">R/W</text>
<text x="49.6" y="155.3">9</text>
<text x="49.6" y="150.7">5</text>
<text x="176.3" y="150.7">14</text>
<text x="177.2" y="155.3">Y</text>
<text x="182.7" y="151.8">CD7</text>
<text x="193" y="151.8">R/W</text>
<text x="201.1" y="155.3">9</text>
<text x="201.1" y="150.7">5</text>
<text x="25.1" y="159.9">W</text>
<text x="25.7" y="157.6">X</text>
<text x="31.3" y="161">CA2</text>
<text x="31.3" y="158.6">CA1</text>
<text x="31.3" y="156.3">CA0</text>
<text x="38.3" y="156.4">EXROM</text>
<text x="39.5" y="161">ROMH</text>
<text x="39.7" y="158.7">GAME</text>
<text x="49.6" y="157.6">8</text>
<text x="49.6" y="159.9">B</text>
<text x="176.6" y="159.9">W</text>
<text x="177.2" y="157.6">X</text>
<text x="182.7" y="161">CA2</text>
<text x="182.7" y="158.6">CA1</text>
<text x="182.7" y="156.3">CA0</text>
<text x="189.8" y="156.4">EXROM</text>
<text x="191" y="161">ROMH</text>
<text x="191.2" y="158.7">GAME</text>
<text x="201.1" y="157.6">8</text>
<text x="201.1" y="159.9">B</text>
<text x="25.7" y="164.5">U</text>
<text x="25.7" y="162.2">V</text>
<text x="25.9" y="166.8">T</text>
<text x="31.3" y="167.8">CA5</text>
<text x="31.3" y="165.5">CA4</text>
<text x="31.3" y="163.2">CA3</text>
<text x="39.8" y="163.2">ROML</text>
<text x="42.3" y="165.5">IO2</text>
<text x="42.3" y="167.9">IO1</text>
<text x="49.6" y="164.5">10</text>
<text x="49.6" y="162.2">11</text>
<text x="49.6" y="166.8">7</text>
<text x="133.8" y="166.8">2</text>
<text x="139.1" y="167.8">1A</text>
<text x="146.3" y="167.9">1Y</text>
<text x="152.9" y="166.8">4</text>
<text x="177.1" y="164.5">U</text>
<text x="177.2" y="162.2">V</text>
<text x="177.3" y="166.8">T</text>
<text x="182.7" y="167.8">CA5</text>
<text x="182.7" y="165.5">CA4</text>
<text x="182.7" y="163.2">CA3</text>
<text x="191.3" y="163.2">ROML</text>
<text x="193.8" y="165.5">IO2</text>
<text x="193.8" y="167.9">IO1</text>
<text x="201.1" y="164.5">10</text>
<text x="201.1" y="162.2">11</text>
<text x="201.1" y="166.8">7</text>
<text x="25.7" y="171.4">R</text>
<text x="25.7" y="173.7">P</text>
<text x="25.7" y="169.1">S</text>
<text x="31.3" y="172.4">CA7</text>
<text x="31.3" y="170.1">CA6</text>
<text x="41.1" y="172.4">DMA</text>
<text x="49.6" y="171.4">13</text>
<text x="49.6" y="173.7">E</text>
<text x="133.8" y="169.1">3</text>
<text x="133.8" y="171.4">5</text>
<text x="133.8" y="173.7">6</text>
<text x="139.1" y="170.1">1B</text>
<text x="139.1" y="172.4">2A</text>
<text x="146.3" y="172.4">2Y</text>
<text x="152.9" y="171.4">7</text>
<text x="177.1" y="171.4">R</text>
<text x="177.2" y="169.1">S</text>
<text x="177.2" y="173.7">P</text>
<text x="182.7" y="172.4">CA7</text>
<text x="182.7" y="170.1">CA6</text>
<text x="192.6" y="172.4">DMA</text>
<text x="201.1" y="173.7">E</text>
<text x="201.1" y="171.4">13</text>
<text x="25.5" y="178.3">M</text>
<text x="25.7" y="176">N</text>
<text x="31.3" y="179.3">CA10</text>
<text x="31.3" y="177">CA9</text>
<text x="31.3" y="174.7">CA8</text>
<text x="37.5" y="177">DOTCLK</text>
<text x="41.1" y="174.7">PHI2</text>
<text x="42.8" y="179.3">BA</text>
<text x="49.6" y="176">6</text>
<text x="49.6" y="178.3">12</text>
<text x="132.7" y="178.3">10</text>
<text x="132.9" y="176">11</text>
<text x="139.1" y="174.7">2B</text>
<text x="139.1" y="179.3">3B</text>
<text x="139.1" y="177">3A</text>
<text x="146.3" y="177">3Y</text>
<text x="152.9" y="176">9</text>
<text x="176.9" y="178.3">M</text>
<text x="177.1" y="176">N</text>
<text x="182.7" y="179.3">CA10</text>
<text x="182.7" y="177">CA9</text>
<text x="182.7" y="174.7">CA8</text>
<text x="189" y="177">DOTCLK</text>
<text x="192.6" y="174.7">PHI2</text>
<text x="194.3" y="179.3">BA</text>
<text x="201.1" y="178.3">12</text>
<text x="201.1" y="176">6</text>
<text x="25.7" y="182.9">K</text>
<text x="25.9" y="180.6">L</text>
<text x="26.1" y="185.2">J</text>
<text x="31.3" y="183.9">CA12</text>
<text x="31.3" y="181.6">CA11</text>
<text x="40" y="183.9">GND1</text>
<text x="49.6" y="185.2">A</text>
<text x="49.6" y="182.9">1</text>
<text x="132.7" y="182.9">13</text>
<text x="132.7" y="180.6">14</text>
<text x="139.1" y="183.9">4B</text>
<text x="139.1" y="181.6">4A</text>
<text x="146.3" y="181.6">4Y</text>
<text x="152.9" y="180.6">12</text>
<text x="177.2" y="182.9">K</text>
<text x="177.4" y="180.6">L</text>
<text x="177.5" y="185.2">J</text>
<text x="182.7" y="183.9">CA12</text>
<text x="182.7" y="181.6">CA11</text>
<text x="191.5" y="183.9">GND1</text>
<text x="201.1" y="185.2">A</text>
<text x="201.1" y="182.9">1</text>
<text x="25.7" y="187.5">H</text>
<text x="25.9" y="189.7">F</text>
<text x="31.3" y="190.8">CA15</text>
<text x="31.3" y="186.2">CA13</text>
<text x="31.3" y="188.5">CA14</text>
<text x="40" y="190.8">GND4</text>
<text x="40" y="188.5">GND3</text>
<text x="40" y="186.2">GND2</text>
<text x="49.6" y="189.7">Z</text>
<text x="49.6" y="187.5">22</text>
<text x="132.7" y="187.5">15</text>
<text x="133.8" y="189.7">1</text>
<text x="139.1" y="190.8">A/B</text>
<text x="139.1" y="188.5">G</text>
<text x="177.1" y="187.5">H</text>
<text x="177.3" y="189.7">F</text>
<text x="182.7" y="190.8">CA15</text>
<text x="182.7" y="188.5">CA14</text>
<text x="182.7" y="186.2">CA13</text>
<text x="191.5" y="190.8">GND4</text>
<text x="191.5" y="188.5">GND3</text>
<text x="191.5" y="186.2">GND2</text>
<text x="201.1" y="189.7">Z</text>
<text x="201.1" y="187.5">22</text>
</g>
<g font-size="1.6">
<text x="84.6" y="60">SD0</text>
<text x="92.2" y="60">&gt;</text>
<text x="84.6" y="62.3">SD1</text>
<text x="84.6" y="64.6">SD2</text>
<text x="92.2" y="62.3">&gt;</text>
<text x="92.2" y="64.6">&gt;</text>
<text x="186.1" y="60.3">parallel</text>
<text x="186.8" y="64.9">serial</text>
<text x="188" y="62.6">to</text>
<text x="81.2" y="71.5">GAME_2</text>
<text x="82.7" y="69.1">Shift in</text>
<text x="84.6" y="66.8">SD3</text>
<text x="92.2" y="66.8">&gt;</text>
<text x="92.2" y="69.1">&gt;</text>
<text x="92.2" y="71.5">&lt;</text>
<text x="185.4" y="67.2">converter</text>
<text x="84.3" y="73.7">EOS</text>
<text x="84.9" y="76">DIR</text>
<text x="92.2" y="73.7">&lt;</text>
<text x="92.2" y="76">&lt;</text>
<text x="85.6" y="80.6">D0</text>
<text x="85.6" y="82.9">D1</text>
<text x="91.3" y="80.6">&lt;&gt;</text>
<text x="91.3" y="82.9">&lt;&gt;</text>
<text x="84.7" y="89.8">WR</text>
<text x="85.6" y="85.2">D2</text>
<text x="85.6" y="87.5">D3</text>
<text x="91.3" y="85.2">&lt;&gt;</text>
<text x="91.3" y="87.5">&lt;&gt;</text>
<text x="92.2" y="89.8">&gt;</text>
<text x="92.2" y="92.1">&gt;</text>
<text x="92.2" y="94.4">&gt;</text>
<text x="79.8" y="96.7">EXROM_2</text>
<text x="91.4" y="101.3">L&lt;</text>
<text x="92.2" y="96.7">&lt;</text>
<text x="84.1" y="105.9">EOS</text>
<text x="91.4" y="103.5">L&lt;</text>
<text x="91.4" y="105.9">L&lt;</text>
<text x="84.1" y="112.7">/NMI</text>
<text x="84.7" y="108.2">DIR</text>
<text x="91.4" y="108.2">L&lt;</text>
<text x="91.4" y="110.4">L&lt;</text>
<text x="91.8" y="112.7">I&gt;</text>
<text x="77.6" y="115.1">RAM/EPROM</text>
<text x="81.6" y="117.3">EXROM</text>
<text x="91.2" y="115.1">A&gt;</text>
<text x="91.2" y="117.3">B&gt;</text>
<text x="263.6" y="159.7">+</text>
<text x="60.7" y="189.7" transform="rotate(-90 60.7 189.7)">+</text>
<text x="252.8" y="191.7">+</text>
</g>
</svg>
